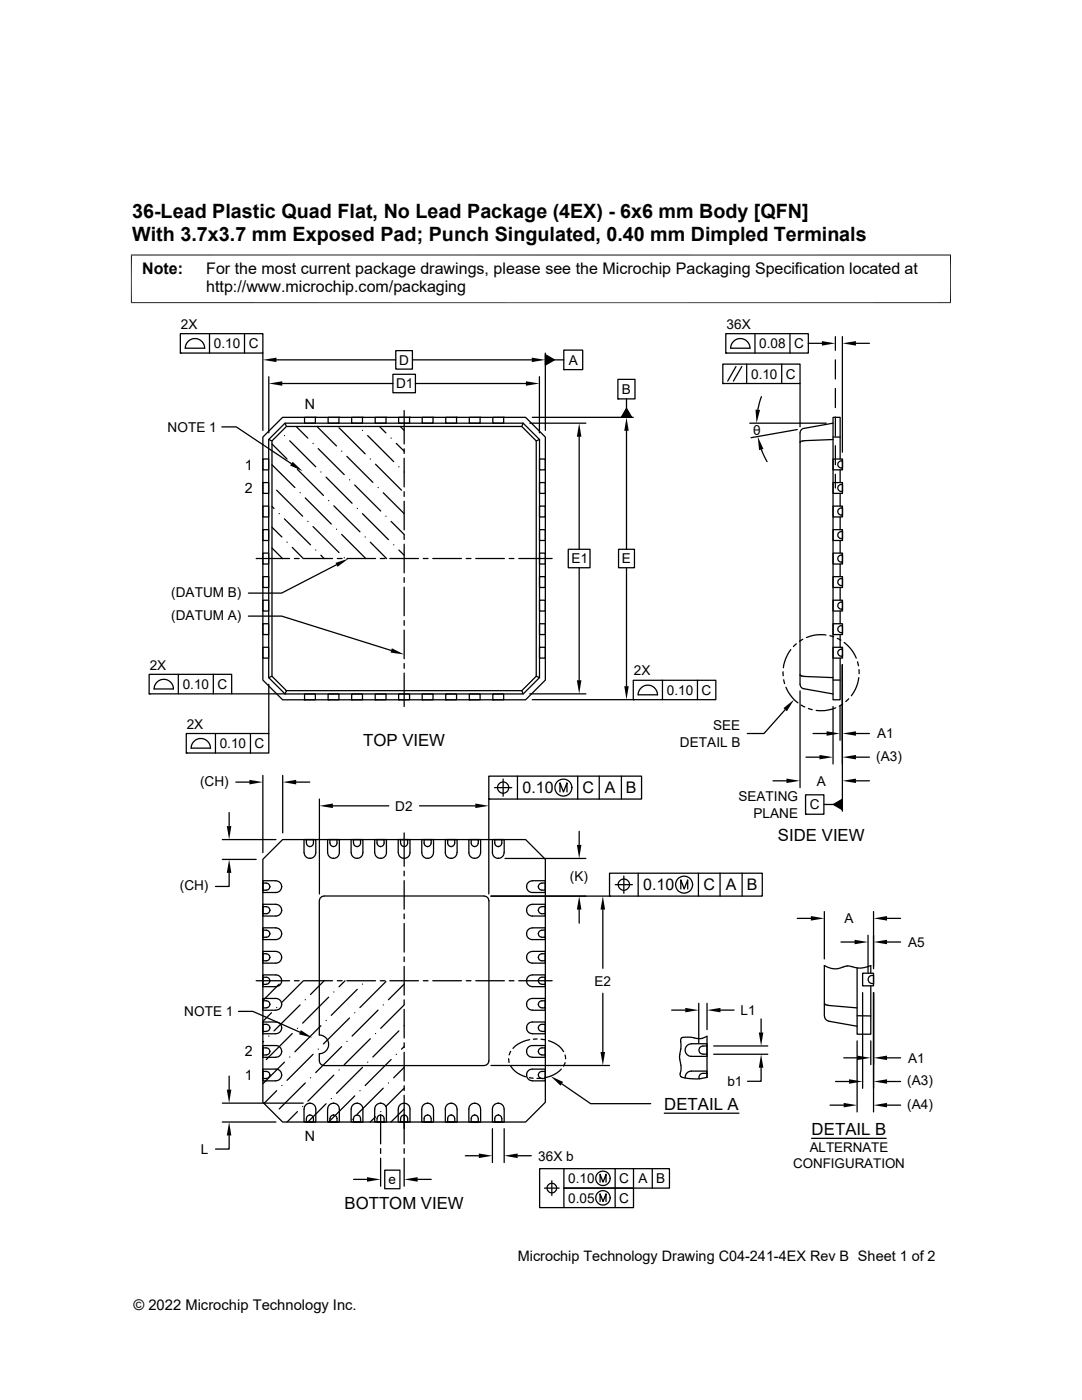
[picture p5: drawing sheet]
<svg xmlns="http://www.w3.org/2000/svg" width="216mm" height="279mm" viewBox="0 0 216 279" stroke-linecap="round" stroke-linejoin="round" font-family="sans-serif">
<g fill="none" stroke="#000" stroke-width=".25">
<path d="M36 66.6h16.5v3.9h-16.5zM36 70.5h.1M37.5 68.1a1.91 1.91 0 0 1 2.1-.4 1.91 1.91 0 0 1 1.2 1.8h-3.8l.1-.6zM41.8 66.6v3.9M48.8 66.6v3.9M52.5 70.5v15.4M53.6 75.2v11.2M55.2 71.8h23.8M56.3 76.5h22.1M78.4 74.7h4.5v3.7h-4.5zM79 70h3.3v3.7h-3.3zM82.3 71.8h23.8"/>
<path d="M82.9 76.5h22M107.6 75.2v11.2M108.8 70.8l1.8 1-1.8 1.1zM108.8 70.5v15.4M110.6 71.8h1.9M112.5 69.9h3.8v3.9h-3.8zM112.5 73.8h.1M123.3 75.7h3.4v3.9h-3.4zM123.3 79.6h.1M125 79.6v1.9M144.2 72.7h15.4v3.8h-15.4zM144.2 76.5h.1"/>
<path d="M144.8 66.6h16.5v3.9h-16.5zM144.8 70.5h.1M145.8 69.5h3.8a1.93 1.93 0 0 0-1.9-1.9 1.93 1.93 0 0 0-1.9 1.9M146.9 73.2l-1.7 2.9M148 73.2l-1.7 2.9M149 72.7v3.8M150.6 66.6v3.9M151.9 79.2l-.7 2.6M156 72.7v3.8M157.6 66.6v3.9M159.6 76.5v8.7M161.3 68.5h2.7"/>
<path d="M166.7 67.2v2.7M166.7 71.8v3.8M166.7 77.5v3.8M168.1 67.2v23.1M170.8 68.5h2.7M44.3 85.2h2.8l11 7.3M52.5 91.6h1.1v2.2h-1.1zM52.5 96.3h1.1v2.2h-1.1zM53.6 87.7l.7 .3M53.6 87.7l3.3-3.2h47.5l3.3 3.2v47.5l-3.3 3.3h-47.5l-3.3-3.3zM54.3 88.6l3 3M54.3 92.8l4.5 4.5"/>
<path d="M55.2 97.8l5.2 5.2M56.4 83.3h48.5l3.9 3.9v48.5l-3.9 4h-48.5l-3.9-4v-48.5zM56.7 86.9h.1M56.9 84.5l.2 .6M57.8 88l5.2 5.2M58.3 92.6h.1M59.1 85.1l2.3 2.3M59.4 93.7l5.1 5.2M59.9 98.3h.1M60.8 83.3h2.1v1.2h-2.1zM60.9 99.4l5.2 5.2M62.5 88.5h.1"/>
<path d="M62.9 83.3h.1M63.2 85.1l3.9 3.9M63.5 89.5l5.2 5.2M64 94.2h.1M65.1 95.2l5.2 5.2M65.5 83.3h2.1v1.2h-2.1zM65.6 99.9h.1M67.6 83.3h.1M67.6 85.4l5.3 5.2M68.2 90h.1M69.2 91.1l5.2 5.2M69.7 95.8h.1"/>
<path d="M70.2 83.3h2.1v1.2h-2.1zM70.8 96.8l5.2 5.2M72.3 85.9h.1M72.3 83.3h.1M73.4 86.9l5.1 5.2M73.9 91.6h.1M74.9 83.3h2.1v1.2h-2.1zM74.9 92.6l5.2 5.2M75.4 97.3h.1M75.7 85.1l1.3 1.3M76.5 98.3l4.1 4.2M77 83.3h.1"/>
<path d="M78 87.4h.1M79.1 88.5l1.5 1.5M79.5 83.3h2.2v1.2h-2.2zM79.6 93.2h.1M79.9 85.1l.7 .8M80.6 81.9v6.7M80.6 89.6v.9M80.6 91.5v5.7M80.6 98.1v1M80.6 94.2h.1M81.7 83.3h.1M84.2 83.3h2.2v1.2h-2.2z"/>
<path d="M86.4 83.3h.1M88.9 83.3h2.2v1.2h-2.2zM91.1 83.3h.1M93.6 83.3h2.2v1.2h-2.2zM95.8 83.3h.1M98.3 83.3h2.2v1.2h-2.2zM100.5 83.3h.1M104.4 84.5l-.3 .6M105.7 84.5h11.2M106.2 83.3h20.2M107.7 96.3h1.1v2.2h-1.1zM107.7 91.6h1.1v2.2h-1.1z"/>
<path d="M107.7 87.7l-.7 .3M115.6 87.2v22.4M125 81.5l1 1.8h-2zM125 86v23.6M149.6 84.5h15.3M151.9 89.7l1.2 2.4M159.1 85.7l-9.2 1.7M160.2 88l-.6 .3M160.4 85.5a.92 .92 0 0 0-.8 .9v50.1a.92 .92 0 0 0 .8 1M166.2 84.5l-5.8 1M166.2 96.3h1.9v2.2h-1.9zM166.2 91.6h1.9v2.2h-1.9z"/>
<path d="M166.2 87.7l-6 .3M166.2 87.2h1.4M166.7 83.2v3.8M166.7 88.9v3.9M166.7 94.7v2.7M167.3 97l.4-.3h.4v1.4a.75 .75 0 0 1-.8-.3 .75 .75 0 0 1 0-.8zM167.3 92.3l.4-.3h.4v1.4a.75 .75 0 0 1-.8-.3 .75 .75 0 0 1 0-.8zM167.6 91.6v-8.3h-1.4v56.4h1.4v-8.4M167.6 93.8v2.5M167.6 98.5v2.5M51.1 111.5h6.7M52.5 101h1.1v2.2h-1.1z"/>
<path d="M52.5 105.7h1.1v2.2h-1.1zM52.5 110.4h1.1v2.2h-1.1zM52.5 115.1h1.1v2.1h-1.1zM52.5 119.8h1.1v2.1h-1.1zM54.3 101.1l.4 .4M54.3 105.2l1.9 2M54.3 109.4l2.1 2.1M55.7 102.5h.1M56.7 103.5l5.3 5.2M57.3 108.2h.1M58.3 109.2l2.2 2.3M58.7 111.5h1"/>
<path d="M60.6 111.5h5.8M61.4 104.1h.1M62.5 105.1l5.1 5.2M63 109.8h.1M64 110.8l.7 .7M66.6 100.9l5.2 5.2M67.1 105.6h.1M67.1 112.7l-10.9 5.7h-6.6M67.3 111.5h1M68.2 106.7l4.8 4.8M68.7 111.3h.1M69.2 111.5h5.7"/>
<path d="M71.3 101.5h.1M72.3 102.5l5.2 5.2M72.9 107.2h.1M73.9 108.2l3.3 3.3M75.9 111.5h.9M77 103h.1M77.8 111.5h5.7M78 104.1l2.6 2.6M78.5 108.7h.1M79.6 109.8l1 1M80.6 100v5.7M80.6 106.7v1"/>
<path d="M80.6 108.6v5.7M80.6 115.3v.9M80.6 117.2v5.7M84.5 111.5h.9M86.4 111.5h5.7M93 111.5h1M94.9 111.5h5.7M101.6 111.5h1M103.5 111.5h6.7M107.7 119.8h1.1v2.1h-1.1zM107.7 115.1h1.1v2.1h-1.1zM107.7 110.4h1.1v2.2h-1.1z"/>
<path d="M107.7 105.7h1.1v2.2h-1.1zM107.7 101h1.1v2.2h-1.1zM113.4 109.6h4.3v3.7h-4.3zM115.6 113.3v22.5M123.4 109.6h3.2v3.7h-3.2zM125 113.3v23.6M166.2 119.8h1.9v2.1h-1.9zM166.2 115.1h1.9v2.1h-1.9zM166.2 110.4h1.9v2.2h-1.9zM166.2 105.7h1.9v2.2h-1.9zM166.2 101h1.9v2.2h-1.9zM167.3 115.8l.4-.3h.4v1.4a.77 .77 0 0 1-.8-.3 .77 .77 0 0 1 0-.8z"/>
<path d="M167.3 101.7l.4-.3h.4v1.4a.75 .75 0 0 1-.8-.3 .75 .75 0 0 1 0-.8zM167.6 103.2v2.5M167.6 107.9v2.5M167.6 112.6v2.5M167.6 117.2v2.6M167.9 110.8h.2v1.4a.72 .72 0 0 1-.9-.6 .72 .72 0 0 1 .7-.8M167.9 106.1h.2v1.4a.72 .72 0 0 1-.9-.6 .72 .72 0 0 1 .7-.8M29.8 134.6h16.4v3.9h-16.4zM29.8 138.5h.1M30.7 137.5h3.9a1.93 1.93 0 0 0-1.9-1.9 1.93 1.93 0 0 0-1.9 1.9M35.6 134.6v3.9M42.6 134.6v3.9"/>
<path d="M46.2 138.5h10.7M49.6 123h6.6l21.9 6.8M52.5 124.5h1.1v2.1h-1.1zM52.5 129.2h1.1v2.1h-1.1zM53.6 136.6v9.8M54.3 135l-.7 .2M57.1 137.8h47l2.9-2.8v-47l-2.9-2.9h-47l-2.8 2.9v47l2.8 2.8-.2 .7M60.8 138.5h2.1v1.2h-2.1zM60.8 139.7h.1M65.5 138.5h2.1v1.2h-2.1zM65.5 139.7h.1M70.2 138.5h2.1v1.2h-2.1z"/>
<path d="M70.2 139.7h.1M74.9 138.5h2.1v1.2h-2.1zM74.9 139.7h.1M79.5 138.5h2.2v1.2h-2.2zM79.5 139.7h.1M80.6 123.8v1M80.6 125.8v5.7M80.6 132.4v1M80.6 134.3v6.7M84.2 138.5h2.2v1.2h-2.2zM84.2 139.7h.1M88.9 138.5h2.2v1.2h-2.2z"/>
<path d="M88.9 139.7h.1M93.6 138.5h2.2v1.2h-2.2zM93.6 139.7h.1M98.3 138.5h2.2v1.2h-2.2zM98.3 139.7h.1M104.1 137.8l.3 .7M105.7 138.5h11.2M106.2 139.6h20.2M107 135l.7 .2M107.7 129.2h1.1v2.1h-1.1zM107.7 124.5h1.1v2.1h-1.1zM126.4 135.8h16.4v3.8h-16.4z"/>
<path d="M126.4 139.6h.1M127.3 138.7h3.9a1.93 1.93 0 0 0-1.9-2 1.93 1.93 0 0 0-2 2M132.2 135.8v3.8M139.2 135.8v3.8M156.3 134.1v.8M156.4 135.7l.1 .7M156.8 137.2l1.2 1.9 1.2 1.2M157.8 129.6l-1 1.7-.5 2M158.9 128.5l-.6 .5M159.6 134.6l.6 .4M159.6 137.9v19.3M160.2 135l6 .2"/>
<path d="M160.2 127.6l-.7 .4M160.4 137.5l5.8 1M164.8 126.7h-1a7 7 0 0 0-2.9 .5M165.6 126.9l.7 .2M166.2 129.2h1.9v2.1h-1.9zM166.2 124.5h1.9v2.1h-1.9zM166.2 135.7h1.4M167.1 127.4l.7 .4M167.3 125.2l.4-.3h.4v1.4a.77 .77 0 0 1-.8-.3 .77 .77 0 0 1 0-.8zM167.3 120.5l.4-.3h.4v1.4a.77 .77 0 0 1-.8-.3 .77 .77 0 0 1 0-.8zM167.6 121.9v2.6M167.6 126.6v2.6"/>
<path d="M167.9 131a.72 .72 0 0 1-.7-.9 .72 .72 0 0 1 .9-.5v1.4h-.2M168.1 132.7v29.2M168.4 128.2l.8 .7a7.2 7.2 0 0 1 1.7 2.4M169.4 139.5l-.6 .5M171.1 132.1l.2 .8M171.4 135.2l-.1 .5a7.1 7.1 0 0 1-1.4 3.2M171.4 133.6v.8M37.2 146.4h16.4v3.9h-16.4zM37.2 150.3h.1M38.1 149.3h3.9a1.93 1.93 0 0 0-1.9-1.9 1.93 1.93 0 0 0-2 1.9M43 146.4v3.9M47.1 156.1h2.7"/>
<path d="M50 146.4v3.9M52.5 154.7v15.5M56.4 154.7v11.5M59.1 156.1h2.7M63.7 159.5v18.9M97.5 154.9h30.5v4.6h-30.5zM97.5 159.5h.1M97.5 159.5v18.9M98.7 157.2h3.4M100.4 155.5v3.4M103.3 154.9v4.6M111.7 158.1v-1.9l.7 1.9 .7-1.9v1.9"/>
<path d="M115.3 154.9v4.6M119.6 154.9v4.6M124 154.9v4.6M154.2 155.8h2.7M156.7 141.6l-4.3 4.8h-3.3M159.9 140.7l.7 .4M160.7 158.6h3.7v3.9h-3.7zM160.8 151.1h2.7M161.3 141.4l.8 .2M162.2 146.4h2.7M166.2 141v11.5M166.8 141.3l-2.2 .5h-1.7"/>
<path d="M167.6 141v6.7M168.1 140.5l-.6 .4M170.8 155.8h2.7M170.8 146.4h2.7M170.8 151.1h2.7M44.4 171.5h6.7M44.4 167.6h10.7M45.7 174.2v2.7h-2.7M45.7 162.2v2.7M52.5 175.8h2.5a1.17 1.17 0 0 1 1.2 1.1 1.17 1.17 0 0 1-1.2 1.2h-2.5zM52.5 176.2h.6a.71 .71 0 0 1 .7 .7 .71 .71 0 0 1-.7 .8h-.6zM53.8 177h.1"/>
<path d="M56.2 177h.1M56.4 167.6h48.5l3.9 3.9v48.5l-3.9 3.9h-48.5l-3.9-3.9v-48.5zM60.7 170.1v-2.5h2.3v2.5a1.16 1.16 0 0 1-1.2 1.2M60.7 170.1a1.16 1.16 0 0 0 1.1 1.2M61.1 168.3v-.7h1.4v.7a.72 .72 0 0 1-.7 .7M61.2 168.3a.72 .72 0 0 0 .6 .7M61.8 171.3h.1M61.8 169h.1M63.7 179.8v26.7M65.4 170.1v-2.5h2.3v2.5a1.16 1.16 0 0 1-1.2 1.2M65.4 170.1a1.16 1.16 0 0 0 1.1 1.2M65.8 167.6h1.4v.7a.7 .7 0 0 1-.7 .7 .7 .7 0 0 1-.7-.7z"/>
<path d="M66.4 160.8h11.2M66.5 171.3h.1M66.5 169h.1M70.1 170.1v-2.5h2.3v2.5a1.16 1.16 0 0 1-1.2 1.2M70.1 170.1a1.16 1.16 0 0 0 1.1 1.2M70.5 167.6h1.4v.7a.7 .7 0 0 1-.7 .7 .7 .7 0 0 1-.7-.7zM71.2 171.3h.1M71.2 169h.1M74.8 167.6h2.3v2.5a1.16 1.16 0 0 1-1.2 1.2 1.16 1.16 0 0 1-1.1-1.2zM75.2 167.6h1.4v.7a.7 .7 0 0 1-.7 .7 .7 .7 0 0 1-.7-.7zM75.9 171.3h.1M75.9 169h.1"/>
<path d="M79.5 167.6h2.3v2.5a1.16 1.16 0 0 1-1.2 1.2 1.16 1.16 0 0 1-1.1-1.2zM79.9 168.3v-.7h1.4v.7a.72 .72 0 0 1-.7 .7M79.9 168.3a.72 .72 0 0 0 .7 .7M80.6 171.3h.1M80.6 169h.1M80.6 166.2v6.7M80.6 173.8v1M80.6 175.7v5.7M83.7 160.8h11.1M84.2 167.6h2.3v2.5a1.17 1.17 0 0 1-1.2 1.2 1.17 1.17 0 0 1-1.1-1.2zM85.3 171.3h.1M85.3 169h.1"/>
<path d="M86 168.3a.72 .72 0 0 1-.7 .7M86 168.3v-.7h-1.4v.7a.72 .72 0 0 0 .7 .7M88.9 167.6h2.3v2.5a1.17 1.17 0 0 1-1.2 1.2 1.17 1.17 0 0 1-1.1-1.2zM89.3 167.6h1.4v.7a.71 .71 0 0 1-.7 .7 .71 .71 0 0 1-.7-.7zM90 171.3h.1M90 169h.1M94 167.6h1.4v.7a.71 .71 0 0 1-.7 .7 .71 .71 0 0 1-.7-.7zM94.7 171.3h.1M94.7 169h.1M95.9 170.1a1.16 1.16 0 0 1-1.2 1.2M95.9 170.1v-2.5h-2.3v2.5a1.16 1.16 0 0 0 1.1 1.2M97.5 179.8a.94 .94 0 0 0-.9-1h-31.9a.98 .98 0 0 0-1 1"/>
<path d="M97.6 179.8v31.9M98 178.8h23.6M98.7 167.6h1.4v.7a.71 .71 0 0 1-.7 .7 .71 .71 0 0 1-.7-.7zM99.4 171.3h.1M99.4 169h.1M100.6 170.1a1.16 1.16 0 0 1-1.2 1.2M100.6 170.1v-2.5h-2.3v2.5a1.16 1.16 0 0 0 1.1 1.2M100.8 171.3h16.1M105.1 177h.1M105.4 176.1l.6-.3h2.8v2.3h-2.6a1.16 1.16 0 0 1-1-.7 1.16 1.16 0 0 1 .2-1.3zM107.4 177h.1M107.6 176.5l.4-.2 .8-.1v1.5h-.7a.69 .69 0 0 1-.6-.5 .69 .69 0 0 1 .1-.7z"/>
<path d="M115.6 165.9v2.7M121.6 174.3h30.5v4.5h-30.5zM121.6 178.8h.1M122.8 176.6h3.4M123.3 176.6a1.14 1.14 0 0 1 1.6-1.2 1.14 1.14 0 0 1 .4 1.9 1.14 1.14 0 0 1-1.9-.3v-.4M124.5 174.8v3.5M127.3 174.3v4.5M135.8 177.4v-1.8l.7 1.8 .7-1.8v1.8M139.4 174.3v4.5M143.7 174.3v4.5M148.1 174.3v4.5M160.7 162.5h.1"/>
<path d="M164.4 160.5h1.9M166.3 160.5l1.8-1v2.1zM51.1 195.7h6.7M52.5 180.5h2.5a1.17 1.17 0 0 1 1.2 1.1 1.17 1.17 0 0 1-1.2 1.2h-2.5zM52.5 185.2h2.5a1.17 1.17 0 0 1 1.2 1.1 1.17 1.17 0 0 1-1.2 1.2h-2.5zM52.5 194.6h2.5a1.16 1.16 0 0 1 1.2 1.1 1.16 1.16 0 0 1-1.2 1.2h-2.5zM52.5 180.9h.6a.71 .71 0 0 1 .7 .7 .71 .71 0 0 1-.7 .8h-.6zM52.5 195h.6a.7 .7 0 0 1 .7 .7 .7 .7 0 0 1-.7 .7h-.6zM52.5 199.7h.6a.7 .7 0 0 1 .7 .7 .7 .7 0 0 1-.7 .7h-.6zM53.1 185.7a.72 .72 0 0 1 .7 .7M53.1 190.4a.72 .72 0 0 1 .7 .7M53.1 185.6h-.6v1.4h.6a.72 .72 0 0 0 .7-.6"/>
<path d="M53.1 190.3h-.6v1.4h.6a.72 .72 0 0 0 .7-.6M53.8 191.1h.1M53.8 186.4h.1M53.8 181.7h.1M55 189.9h-2.5v2.3h2.5a1.16 1.16 0 0 0 1.2-1.1M55 189.9a1.16 1.16 0 0 1 1.2 1.2M55.7 196.4l-3.2 3.3M56.2 191.1h.1M56.2 186.4h.1M56.2 181.7h.1M58.7 195.7h1M60.5 195.7l-4.3 4.3"/>
<path d="M60.6 195.7h5.8M60.9 199.5h.1M64.7 195.7l-2.7 2.8M65.6 199l-5.2 5.2M66.6 198h.1M67.3 195.7h1M68.9 195.7l-1.3 1.2M69.2 195.7h5.7M71.3 197.4l-5.2 5.2M72.3 196.4h.1M75.9 195.7h.9M77 195.9l-5.2 5.2"/>
<path d="M77.8 195.7h5.7M80.6 196.4l-3.1 3.1M80.6 182.4v.9M80.6 184.3v5.7M80.6 191v.9M80.6 192.9v5.7M80.6 199.5v1M84.5 195.7h.9M86.4 195.7h5.7M93 195.7h1M94.9 195.7h5.7M101.6 195.7h1"/>
<path d="M103.5 195.7h6.7M105.1 191.1h.1M105.1 186.4h.1M105.1 181.7h.1M105.4 194.9l.6-.3h2.8v2.3h-2.6a1.16 1.16 0 0 1-1-.7 1.16 1.16 0 0 1 .2-1.3zM105.4 185.5l.6-.3h2.8v2.3h-2.6a1.16 1.16 0 0 1-1-.7 1.16 1.16 0 0 1 .2-1.3zM105.4 180.8l.6-.3h2.8v2.3h-2.6a1.16 1.16 0 0 1-1-.7 1.16 1.16 0 0 1 .2-1.3zM106.2 189.9a1.16 1.16 0 0 0-1.1 1.2M106.2 189.9h2.6v2.3h-2.6a1.16 1.16 0 0 1-1.1-1.1M107.4 191.1h.1M107.4 186.4h.1M107.4 181.7h.1"/>
<path d="M107.6 199.9l.4-.2h.8v1.4h-.7a.71 .71 0 0 1-.6-.4 .71 .71 0 0 1 .1-.8zM107.6 195.2l.4-.1 .8-.1v1.4h-.7a.69 .69 0 0 1-.6-.4 .69 .69 0 0 1 .1-.8zM107.6 181.2l.4-.2 .8-.1v1.5h-.7a.69 .69 0 0 1-.6-.5 .69 .69 0 0 1 .1-.7zM108.1 190.4a.72 .72 0 0 0-.7 .7M108.1 185.7a.72 .72 0 0 0-.7 .7M108.1 190.3h.7v1.4h-.7a.72 .72 0 0 1-.7-.6M108.1 185.6h.7v1.4h-.7a.72 .72 0 0 1-.7-.6M115.6 181.5v2.7M120.3 181.5v11.8M120.3 198.2v11.8M159.1 183.3h2.7M164.5 181.9v9.5"/>
<path d="M167.8 188h2.7M168.2 193a3.7 3.7 0 0 1-3.7-.3v10M169.1 192.8h.2a6.3 6.3 0 0 0 4.5-.1v1.5M169.1 192.8l-.8 .2M171 193.2v13.2h2.8v-9.7M172.1 194.2h2.2v2.5h-2.2zM172.1 198.1v19.1M173.2 186.6v7.5M173.5 194.8l.8-.1v1.6a.85 .85 0 0 1-1-.4 .85 .85 0 0 1 .2-1.1zM174.3 181.9v11.4M174.3 198.1v23.8M177 183.3h2.7"/>
<path d="M177 188h2.7M45.7 214.8v2.7M47.6 201.8h2.9l9.3 4.2M52.5 208.7h2.5a1.16 1.16 0 0 1 1.2 1.1 1.16 1.16 0 0 1-1.2 1.2h-2.5zM52.5 213.4h2.5a1.16 1.16 0 0 1 1.2 1.1 1.16 1.16 0 0 1-1.2 1.2h-2.5zM52.5 204.4h.6a.7 .7 0 0 1 .7 .7 .7 .7 0 0 1-.7 .7h-.6zM52.6 207.8l-.1 .2M53.6 206.8h.1M53.8 209.8a.72 .72 0 0 0-.7-.7h-.6v1.4h.6M53.8 214.5a.72 .72 0 0 0-.7-.7h-.6v1.4h.6M53.8 214.5h.1M53.8 209.8h.1"/>
<path d="M53.8 205.1h.1M53.8 200.4h.1M53.8 209.8a.72 .72 0 0 1-.7 .7M53.8 214.5a.72 .72 0 0 1-.7 .7M54.2 202.1l-1.7 1.7M55.2 201.1h.1M55.2 217.7l-2.5 2.5M56.2 200.4a1.16 1.16 0 0 1-1.2 1.2M56.2 205.1a1.16 1.16 0 0 1-1.2 1.2M56.2 200.4a1.16 1.16 0 0 0-1.2-1.1h-2.5v2.3h2.5M56.2 205.1a1.16 1.16 0 0 0-1.2-1.1h-2.5v2.3h2.5M56.2 214.5h.1"/>
<path d="M56.2 209.8h.1M56.2 205.1h.1M56.2 200.4h.1M56.2 216.6h.1M56.7 212l-4.2 4.3M57.8 210.9h.1M58.3 206.3l-5.2 5.2M59.4 205.2h.1M59.9 200.6l-5.2 5.1M60.9 216.1l-5.2 5.2M62 215.1h.1M62.5 210.4l-5.2 5.2"/>
<path d="M63.5 209.4h.1M63.7 206.6a1.86 1.86 0 0 1 1.9 1.8 1.86 1.86 0 0 1-1.9 1.9v1.4M64 204.7l-5.2 5.2M65.1 203.7h.1M66.1 219.2h.1M66.6 214.6l-5.2 5.2M67.6 213.5h.1M68.2 208.9l-5.2 5.2M69.2 207.8h.1M69.7 203.2l-5.2 5.1M70.8 218.7l-5.2 5.2M70.8 202.1h.1"/>
<path d="M71.8 217.7h.1M72.3 213l-5.2 5.2M73.4 212h.1M73.9 207.3l-5.2 5.2M74.9 206.3h.1M75.4 201.6l-5.1 5.2M76.5 217.2l-5.2 5.2M76.5 200.6h.1M77.5 216.1h.1M78 211.5l-5.1 5.1M79.1 210.4h.1M79.6 205.7l-5.2 5.2"/>
<path d="M80.6 213l-2.1 2.1M80.6 204.7h.1M80.6 208.9l-.5 .5M80.6 200.6l-4.6 4.6M80.6 217.2l-3.6 3.6M80.6 201.4v5.8M80.6 208.1v1M80.6 210v5.7M80.6 216.7v.9M80.6 218.6v9.7M97.5 211.7a.98 .98 0 0 1-.9 1l-31.9-.1a.94 .94 0 0 1-1-.9M98 212.6h23.6"/>
<path d="M101.5 211.3l.1 .7M101.9 212.7l1.2 1.4 1.8 .8M101.9 209.8l-.3 .7M105.1 205.1a1.16 1.16 0 0 0 1.1 1.2M105.1 200.4a1.16 1.16 0 0 0 1.1 1.2M105.1 214.5h.1M105.1 209.8h.1M105.1 205.1h.1M105.1 200.4h.1M105.1 205.1a1.16 1.16 0 0 1 1.1-1.1h2.6v2.3h-2.6M105.1 200.4a1.16 1.16 0 0 1 1.1-1.1h2.6v2.3h-2.6M105.4 213.7l.6-.3h2.8v2.3h-2.6a1.18 1.18 0 0 1-1-.7 1.18 1.18 0 0 1 .2-1.3z"/>
<path d="M105.4 209l.6-.3h2.8v2.3h-2.6a1.18 1.18 0 0 1-1-.7 1.18 1.18 0 0 1 .2-1.3zM105.6 215.1l.8 .1M105.7 207.5a5.8 5.8 0 0 0-3.3 1.7M107.2 207.3l-.8 .1M107.4 214.5a.72 .72 0 0 0 .7 .7M107.4 209.8a.72 .72 0 0 0 .7 .7M107.4 214.5h.1M107.4 209.8h.1M107.4 205.1h.1M107.4 200.4h.1M107.4 214.5a.72 .72 0 0 1 .7-.7h.7v1.4h-.7M107.4 209.8a.72 .72 0 0 1 .7-.7h.7v1.4h-.7"/>
<path d="M107.6 204.6l.4-.2h.8v1.4h-.7a.71 .71 0 0 1-.6-.4 .71 .71 0 0 1 .1-.8zM107.9 215.2h-.8M108 207.4l.7 .1M109.5 207.7l1.1 .5 1 .6 .9 1.1M112 213.4a5.8 5.8 0 0 1-3.3 1.7M112.1 216.3l5.8 4h11.9M112.8 212.1l-.4 .7M112.8 210.6l.1 .7M134 201.6h2.7M135.9 214.9l.3 .1M136.2 207h1.3l2.3 .3 1.3-.5v8.2M136.2 207.1l-.3 .2-.1 .4a6.7 6.7 0 0 1-.2 3l.1 .7a5.1 5.1 0 0 1 0 3.1l.2 .4"/>
<path d="M137.1 208.7l.6-.4h3.4v2.5h-3.1a1.25 1.25 0 0 1-1.2-.7 1.25 1.25 0 0 1 .3-1.4zM139.4 200.2v8M141.1 200.2v5.3M141.1 215v-1.2h-3.1a1.27 1.27 0 0 0-1.3 1.3M141.1 208.7l-.8 .1a.8 .8 0 0 0-.8 .8 .8 .8 0 0 0 .8 .8h.8M141.1 214.2h-.8a.8 .8 0 0 0-.8 1.1M141.1 215a9.7 9.7 0 0 1-4.9 0M142.4 210.4h10.8M142.4 208.7h10.8M143.8 201.6h2.7M151.9 213.1v2.7h-2.7M151.9 203.3v2.8"/>
<path d="M164.5 202.7a1.06 1.06 0 0 0 .9 1.1M164.5 200.2l.2 .3 .5 .1 5.8 .5M165.4 203.8l5.6 1M166.7 215.8h2.7M168.4 211.1h2.6M171 202.7l2.8 .1M171 207.7v14.2M173.8 207.7v4.8M177 211.1h2.7M177 215.8h2.7M44.4 220.2h16.1M44.4 223.9h10.7"/>
<path d="M45.7 226.6v2.7h-2.7M59.4 221.8l-2.1 2.1M60.4 220.8h.1M61.8 220.2a1.16 1.16 0 0 1 1.2 1.1v2.6h-2.3v-2.6M61.8 222.5a.72 .72 0 0 1 .7 .7v.7h-1.4v-.7M61.8 220.2a1.16 1.16 0 0 0-1.1 1.1M61.8 222.5a.72 .72 0 0 0-.6 .7M61.8 220.2h.1M61.8 222.5h.1M65.1 220.3l-3.7 3.6M66.1 222.7a.69 .69 0 0 1 .7-.1 .69 .69 0 0 1 .4 .6v.7h-1.4v-.7zM66.5 220.2a1.16 1.16 0 0 0-1.1 1.1"/>
<path d="M66.5 220.2h.1M66.5 222.5h.1M66.5 220.2a1.16 1.16 0 0 1 1.2 1.1v2.6h-2.3v-2.6M70.3 223.4h.1M70.5 235.4h2.7M70.8 222.7a.69 .69 0 0 1 .7-.1 .69 .69 0 0 1 .4 .6v.7h-1.4v-.7zM71.2 220.2a1.16 1.16 0 0 1 1.2 1.1v2.6h-2.3v-2.6M71.2 220.2a1.16 1.16 0 0 0-1.1 1.1M71.2 220.2h.1M71.2 222.5h.1M74.9 222.9l-1 1M75.1 220.5a1.16 1.16 0 0 1 1.3-.2 1.16 1.16 0 0 1 .7 1v2.6h-2.3v-2.6z"/>
<path d="M75.5 222.7a.69 .69 0 0 1 .7-.1 .69 .69 0 0 1 .4 .6v.7h-1.4v-.7zM75.9 220.2h.1M75.9 222.5h.1M75.9 222.7v5.6M75.9 229.2v1M75.9 231.1v5.6M76 221.8h.1M76.8 233.5h3v3.7h-3zM79.8 220.5a1.16 1.16 0 0 1 1.3-.2 1.16 1.16 0 0 1 .7 1v2.6h-2.3v-2.6zM80.6 222.5a.72 .72 0 0 1 .7 .7v.7h-1.4v-.7M80.6 221.3l-2.6 2.6M80.6 222.5a.72 .72 0 0 0-.7 .7"/>
<path d="M80.6 220.2h.1M80.6 222.5h.1M80.6 229.2v1M80.6 231.1v5.6M83.3 235.4h2.7M84.5 220.5a1.16 1.16 0 0 1 1.3-.2 1.16 1.16 0 0 1 .7 1v2.6h-2.3v-2.8zM85.3 222.5a.72 .72 0 0 1 .7 .7M85.3 222.5a.72 .72 0 0 0-.7 .7v.7h1.4v-.7M85.3 220.2h.1M85.3 222.5h.1M89.2 220.5a1.16 1.16 0 0 1 1.3-.2 1.16 1.16 0 0 1 .7 1v2.6h-2.3v-2.8zM89.5 222.7a.69 .69 0 0 1 .8-.1 .69 .69 0 0 1 .4 .6v.7h-1.4v-.8z"/>
<path d="M90 220.2h.1M90 222.5h.1M92.9 230.7h2.6M94.2 222.7a.69 .69 0 0 1 .8-.1 .69 .69 0 0 1 .4 .6v.7h-1.4v-.8zM94.7 220.2a1.16 1.16 0 0 1 1.2 1.1M94.7 220.2a1.16 1.16 0 0 0-1.1 1.1v2.6h2.3v-2.6M94.7 220.2h.1M94.7 222.5h.1M98.3 225.3v6.7M98.9 222.7a.69 .69 0 0 1 .8-.1 .69 .69 0 0 1 .4 .6v.7h-1.4v-.8zM99.4 220.2a1.16 1.16 0 0 1 1.2 1.1M99.4 220.2a1.16 1.16 0 0 0-1.1 1.1v2.6h2.3v-2.6"/>
<path d="M99.4 220.2h.1M99.4 222.5h.1M100.6 225.3v6.7M103.3 230.7h2.7M108.6 237.1h3M110.1 235.6v3M112.5 233.2v3.9h13.9v3.9h-18.7v-7.8h25.9v3.9h-21.1v3.9M119.7 235.9v-1.5l.6 1.5 .6-1.5v1.5M119.7 239.8v-1.5l.6 1.5 .6-1.5v1.5M122.7 233.2v7.8M126.4 233.2v3.9M130.2 233.2v3.9"/>
<path d="M132.5 222.2h14.9M161.9 227.2h14.9M165.6 220.6h2.7M177 220.6h2.7"/>
<circle cx="100.4" cy="157.2" r="1.12"/>
<circle cx="112.4" cy="157.2" r="1.69"/>
<circle cx="136.5" cy="176.6" r="1.69"/>
<circle cx="110.1" cy="237.1" r=".96"/>
<circle cx="120.3" cy="235.2" r="1.44"/>
<circle cx="120.3" cy="239.1" r="1.44"/>
</g>
<g fill="#000">
<path d="M52.5 71.8l2.7-.4v.9zM53.6 76.5l2.7-.4v.9zM104.9 76.1l2.7 .4-2.7 .5zM106.1 71.4l2.7 .4-2.7 .5zM108.8 70.8l1.8 1-1.8 1.1zM164 68.1l2.7 .4-2.7 .5zM168.1 68.5l2.7-.4v.9zM58.4 92.2l2 1.8-2.5-1.1zM115.6 84.5l.4 2.7h-.9zM125 83.3l.5 2.7h-.9zM125 81.5l1 1.8h-2zM151.2 87.1l1.1 2.5-.8 .2z"/>
<path d="M150.7 81.7l1 .1-.7 2.7zM67 112.3l2.6-.8-2.2 1.6zM78.2 129.4l2.4 1.2-2.7-.4zM115.1 135.8h.9l-.4 2.7zM124.6 136.9h.9l-.5 2.7zM49.8 155.6l2.7 .5-2.7 .4zM56.4 156.1l2.7-.5v.9zM156.3 141.3l2.2-1.7-1.5 2.3zM156.9 155.4l2.7 .4-2.7 .5zM163.5 150.7l2.7 .4-2.7 .5zM164.9 145.9l2.7 .5-2.7 .4zM166.3 160.5l1.8-1v2.1z"/>
<path d="M168.1 146.4l2.7-.5v.9zM168.1 151.1l2.7-.4v.9zM168.1 155.8l2.7-.4v.9zM45.3 164.9h.9l-.5 2.7zM45.7 171.5l.5 2.7h-.9zM63.7 160.8l2.7-.4v.9zM94.8 160.4l2.7 .4-2.7 .5zM115.1 168.6h.9l-.4 2.7zM115.6 178.8l.4 2.7h-.9zM120.3 178.8l.4 2.7h-.9zM161.8 182.8l2.7 .5-2.7 .4zM170.5 187.6l2.7 .4-2.7 .4z"/>
<path d="M174.3 183.3l2.7-.5v.9zM174.3 188l2.7-.4v.8zM45.3 217.5h.9l-.5 2.7zM60 205.6l2.3 1.5-2.6-.7zM109.9 214.8l2.5 1.1-.6 .8zM119.8 210h.9l-.4 2.6zM136.7 201.1l2.7 .5-2.7 .4zM141.1 201.6l2.7-.5v.9zM151.4 206.1h.9l-.4 2.6zM151.9 210.4l.4 2.7h-.9zM169.4 215.4l2.7 .4-2.7 .5zM171 210.7l2.8 .4-2.8 .5z"/>
<path d="M174.3 211.1l2.7-.4v.9zM174.3 215.8l2.7-.4v.9zM45.7 223.9l.5 2.7h-.9zM73.2 234.9l2.7 .5-2.7 .4zM80.6 235.4l2.7-.5v.9zM95.5 230.2l2.8 .5-2.8 .4zM100.6 230.7l2.7-.5v.9zM168.3 220.1l2.7 .5-2.7 .4zM174.3 220.6l2.7-.5v.9z"/>
</g>
<path d="M26.1 50.9h163.7M26.2 50.8v9.7M189.7 50.8v9.7M26.1 60.4h163.7" fill="none" stroke="#000" stroke-width=".2"/>
<g font-size="3.9">
<text x="26.4" y="43.5">36-Lead Plastic Quad Flat, No Lead Package (4EX) - 6x6 mm Body [QFN]</text>
<text x="26.4" y="48.1">With 3.7x3.7 mm Exposed Pad; Punch Singulated, 0.40 mm Dimpled Terminals</text>
</g>
<g font-size="3.3">
<text x="72.5" y="148.9">TOP VIEW</text>
<text x="155.2" y="167.8">SIDE VIEW</text>
<text x="132.5" y="221.4">DETAIL A</text>
<text x="161.9" y="226.5">DETAIL B</text>
<text x="68.7" y="241.3">BOTTOM VIEW</text>
</g>
<g font-size="3.2">
<text x="28.4" y="54.7">Note:</text>
<text x="41.1" y="58.3">http://www.microchip.com/packaging</text>
<text x="41.1" y="54.7">For the most current package drawings, please see the Microchip Packaging Specification located at</text>
<text x="104.3" y="158.3">0.10</text>
<text x="116.2" y="158.3">C</text>
<text x="120.7" y="158.3">A</text>
<text x="124.9" y="158.3">B</text>
<text x="128.4" y="177.7">0.10</text>
<text x="140.4" y="177.7">C</text>
<text x="144.8" y="177.7">A</text>
<text x="149" y="177.7">B</text>
</g>
<g font-size="2.9">
<text x="103.3" y="251.7">Microchip Technology Drawing C04-241-4EX Rev B Sheet 1 of 2</text>
<text x="26.6" y="261.3">© 2022 Microchip Technology Inc.</text>
</g>
<g font-size="2.8">
<text x="60.8" y="81.6">N</text>
<text x="48.9" y="93.7">1</text>
<text x="48.9" y="98.4">2</text>
<text x="48.9" y="215.5">1</text>
<text x="48.9" y="210.8">2</text>
<text x="60.8" y="227.6">N</text>
</g>
<g font-size="2.7">
<text x="36.1" y="65.6">2X</text>
<text x="145" y="65.6">36X</text>
<text x="42.7" y="69.5">0.10</text>
<text x="49.6" y="69.5">C</text>
<text x="151.5" y="69.5">0.08</text>
<text x="158.5" y="69.5">C</text>
<text x="79" y="77.5">D1</text>
<text x="79.6" y="72.8">D</text>
<text x="113.5" y="72.8">A</text>
<text x="149.9" y="75.6">0.10</text>
<text x="156.8" y="75.6">C</text>
<text x="124.1" y="78.6">B</text>
<text x="33.4" y="86.1">NOTE 1</text>
<text x="150.3" y="86.7">θ</text>
<text x="114" y="112.4">E1</text>
<text x="124.1" y="112.4">E</text>
<text x="34.1" y="119.1">(DATUM B)</text>
<text x="34.1" y="123.7">(DATUM A)</text>
<text x="29.9" y="133.6">2X</text>
<text x="36.4" y="137.5">0.10</text>
<text x="43.4" y="137.5">C</text>
<text x="126.5" y="134.8">2X</text>
<text x="133.1" y="138.7">0.10</text>
<text x="140" y="138.7">C</text>
<text x="37.3" y="145.4">2X</text>
<text x="43.8" y="149.3">0.10</text>
<text x="50.8" y="149.3">C</text>
<text x="135.7" y="149">DETAIL B</text>
<text x="142.3" y="145.8">SEE</text>
<text x="175" y="147.4">A1</text>
<text x="174.8" y="151.8">(A3)</text>
<text x="39.9" y="156.8">(CH)</text>
<text x="78.9" y="161.8">D2</text>
<text x="147.3" y="159.9">SEATING</text>
<text x="161.6" y="161.5">C</text>
<text x="163" y="156.8">A</text>
<text x="150.3" y="163.2">PLANE</text>
<text x="35.9" y="177.6">(CH)</text>
<text x="113.7" y="175.8">(K)</text>
<text x="168.5" y="184.3">A</text>
<text x="181.2" y="189">A5</text>
<text x="118.6" y="196.7">E2</text>
<text x="36.8" y="202.8">NOTE 1</text>
<text x="147.8" y="202.6">L1</text>
<text x="181.2" y="212.1">A1</text>
<text x="145.1" y="216.7">b1</text>
<text x="181" y="216.5">(A3)</text>
<text x="181" y="221.2">(A4)</text>
<text x="40.1" y="230.3">L</text>
<text x="107.4" y="231.6">36X b</text>
<text x="158.2" y="233.1">CONFIGURATION</text>
<text x="161.6" y="230">ALTERNATE</text>
<text x="77.5" y="236.3">e</text>
<text x="113.4" y="236.1">0.10</text>
<text x="123.6" y="236.1">C</text>
<text x="127.4" y="236.1">A</text>
<text x="130.9" y="236.1">B</text>
<text x="113.4" y="240">0.05</text>
<text x="123.6" y="240">C</text>
</g>
</svg>
